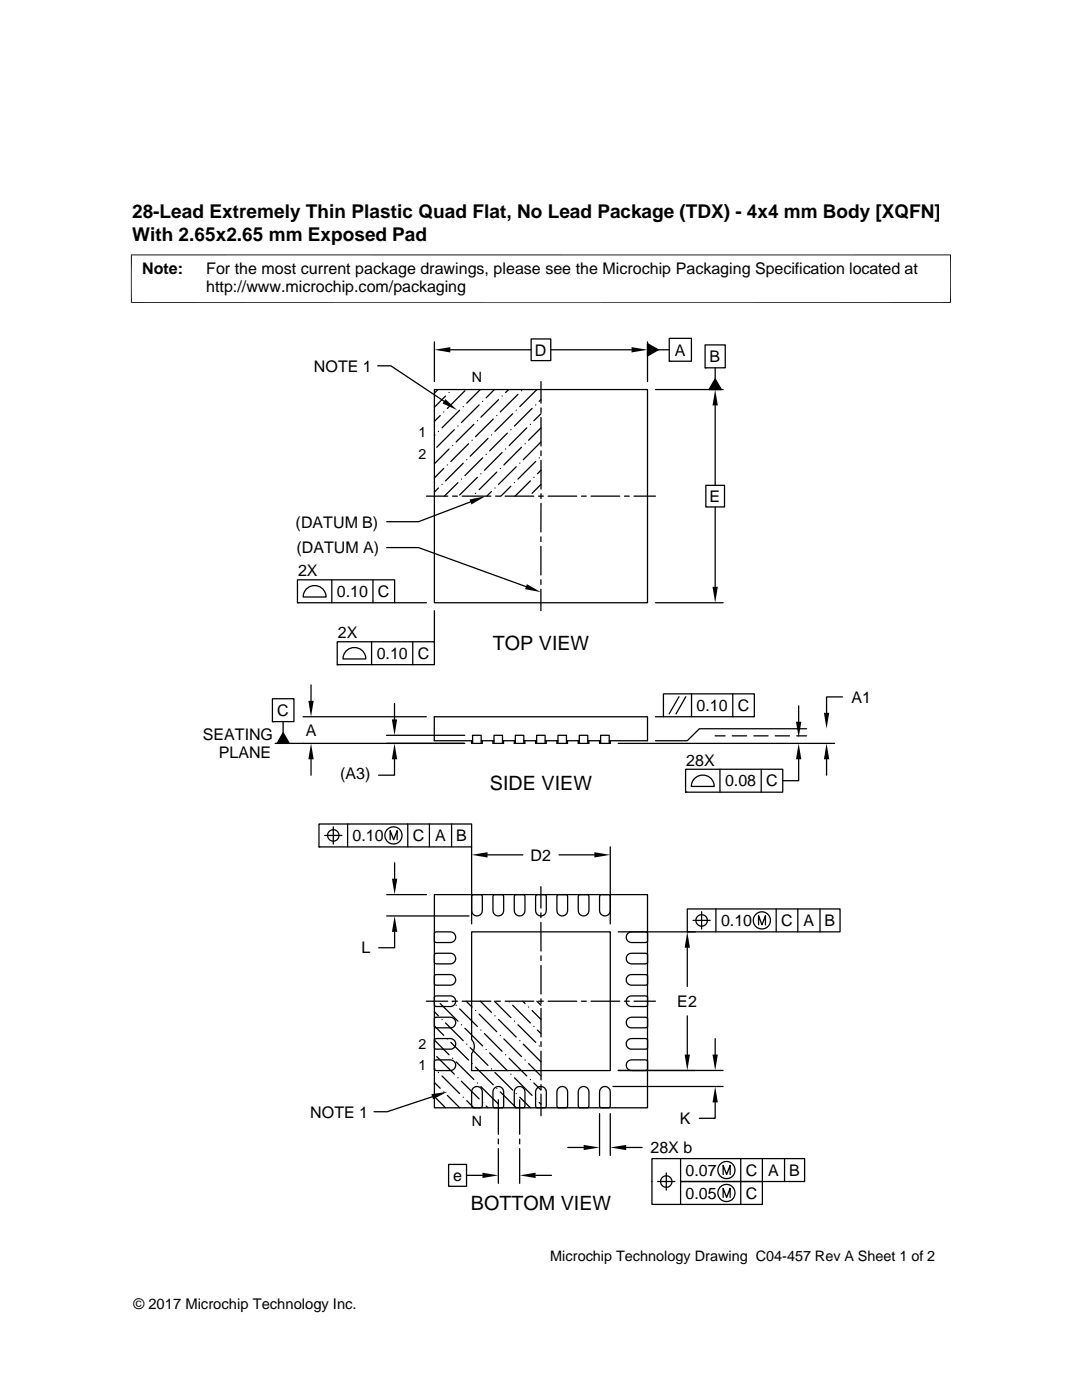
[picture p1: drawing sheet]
<svg xmlns="http://www.w3.org/2000/svg" width="216mm" height="279mm" viewBox="0 0 216 279" stroke-linecap="round" stroke-linejoin="round" font-family="sans-serif">
<g fill="none" stroke="#000" stroke-width=".25">
<path d="M75.4 73h2.6l10.6 7.1M86.7 77.7h42.5v42.6h-42.5zM86.7 68.2v8M87.4 77.7l-.7 .8M88.9 79l-2.2 2.3M89.6 78.3h.1M89.9 69.8h16.1M92.8 78l-3.5 3.5M95.8 77.7l-2.7 2.8M98.7 77.7l-1.7 1.7M99.5 79.8l-3.6 3.5M100.2 79h.1"/>
<path d="M101.5 77.7l-.6 .6M103.4 78.7l-3.6 3.5M104.1 78h.1M106 67.6h3.9v4.4h-3.9zM107.1 77.7l-3.4 3.5M107.9 76.2v4.3M108 79.8l-.4 .3M109.9 69.8h16.1M129.2 68.6l2.1 1.2-2.1 1.2zM129.2 68.2v8M130.8 77.7h13.5M131.3 69.8h2.2"/>
<path d="M133.5 67.5h4.5v4.6h-4.5zM133.5 72.1h.1M140.7 68.8h4v4.6h-4zM140.7 73.4h.1M142.7 75.6l1.2 2.1h-2.4zM142.7 73.4v2.2M85.1 99h4.3M86.8 86.8l-.1 .1M87.5 86.1h.1M87.5 97.4l-.8 .8M87.8 82.9l-1.1 1.2M88.2 96.7h.1"/>
<path d="M88.5 82.2h.1M88.5 93.5l-1.8 1.9M89.3 92.8h.1M89.6 89.6l-2.9 3M90.3 88.9h.1M90.3 99h1M90.7 85.7l-3.6 3.6M91.4 85h.1M91.4 96.3l-2.7 2.7M91.7 81.9l-3.5 3.5M92.1 95.6h.1M92.2 99h5.7"/>
<path d="M92.4 81.2h.1M92.4 92.4l-3.5 3.6M93.1 91.7h.1M93.5 88.6l-3.5 3.5M94.2 87.9h.1M94.6 84.7l-3.6 3.5M94.9 98.4h.1M95.2 84h.1M95.3 95.3l-3.6 3.5M95.6 80.8l-3.5 3.5M95.9 94.6h.1M96.3 80.1h.1"/>
<path d="M96.3 91.4l-3.5 3.5M97 90.7h.1M97.4 87.5l-3.6 3.5M98.1 86.8h.1M98.1 98.1l-1 .9M98.4 83.6l-3.5 3.5M98.8 97.4h.1M98.9 99h.9M99.1 82.9h.1M99.1 94.2l-3.5 3.5M99.8 93.5h.1M100.2 90.3l-3.5 3.6"/>
<path d="M100.8 99h5.7M100.9 89.6h.1M101.2 86.4l-3.5 3.6M101.9 85.7h.1M101.9 97l-2 2M102.3 82.6l-3.5 3.5M102.7 96.3h.1M103 81.9h.1M103 93.2l-3.5 3.5M103.7 92.4h.1M104.1 89.3l-3.6 3.5M104.8 88.6h.1"/>
<path d="M105.1 85.4l-3.5 3.5M105.8 84.7h.1M105.8 96l-3 3M106.2 81.5l-3.5 3.5M106.5 95.3h.1M106.9 80.8h.1M106.9 92.1l-3.5 3.5M107.5 99h.9M107.6 91.4h.1M107.9 81.4v1M107.9 83.3v5.7M107.9 90v.9"/>
<path d="M107.9 91.9v5.7M107.9 98.6v.9M108 82.6l-1.5 1.4M108 85.4l-2.5 2.5M108 88.2l-3.6 3.5M108 93.9l-.8 .7M108 96.7l-1.8 1.7M109.4 99h5.7M116 99h1M117.9 99h5.8M124.6 99h1M126.5 99h4.3"/>
<path d="M140.8 96.9h3.8v4.3h-3.8zM142.7 80.9v16M59.4 115.7h19.3v4.6h-19.3zM61.3 117.4a2.29 2.29 0 0 1 2.4-.3 2.29 2.29 0 0 1 1.4 2h-4.6l.3-1.1zM66.2 115.7v4.6M74.4 115.7v4.6M77.2 109.3h6.3l21.5 7.8M93.9 100.2l-10.4 3.9h-6.3M107.9 107.1v1M107.9 109v5.7M107.9 115.7v.9M107.9 117.6v4.3"/>
<path d="M107.9 100.5v5.7M142.7 101.2v15.9M54.4 139.4h4.3v4.6h-4.3zM59.4 120.3h.1M62.1 136.7v3.2M67.3 128.1h19.4v4.6h-19.4zM67.3 132.7h.1M69.2 129.8a2.29 2.29 0 0 1 2.5-.4 2.29 2.29 0 0 1 1.3 2.1h-4.6l.4-1.2zM74.1 128.1v4.6M78.7 120.3h6.4M82.4 128.1v4.6M86.7 121.9v6.2"/>
<path d="M130.8 120.3h13.5M132.4 138.5h18.1v4.5h-18.1zM135.5 139l-2 3.5M136.8 139l-1.9 3.5M138 138.5v4.5M146.2 138.5v4.5M168.1 139.1h-3.2v3.2M54.4 144h.1M56.5 144v2.2M56.5 146.2l1.2 2.2h-2.4zM60.5 143h24.6M62.1 151.5v3.2"/>
<path d="M77.1 146.7h15.6M78.7 151.5v3.2h-3.2M78.7 140.4v3.2M92.7 148.4h-37.8M94.1 147.8v.6h2.1v-.6M94.3 148.4v-1.7h1.7v1.7M94.3 147.8h-7.6v-4.8h42.5v4.8h-7.6M96 147.8h2.6M98.4 147.8v.6h2.1v-.6M98.6 148.4v-1.7h1.7v1.7M100.3 147.8h2.5M102.6 147.8v.6h2.1v-.6"/>
<path d="M102.8 148.4v-1.7h1.7v1.7M104.5 147.8h2.6M106.9 147.8v.6h2.1v-.6M107.1 148.4v-1.7h1.7v1.7M108.8 147.8h2.5M111.1 147.8v.6h2.1v-.6M111.3 148.4v-1.7h1.7v1.7M113 147.8h2.6M115.4 147.8v.6h2.1v-.6M115.6 148.4v-1.7h1.7v1.7M117.3 147.8h2.5M119.6 147.8v.6h2.2v-.6"/>
<path d="M119.8 148.4v-1.7h1.8v1.7M123.4 148.4h43.1M130.8 143h1.6M136.8 153.5h19.4v4.6h-19.4zM136.8 158.1h.1M138.7 155.2a2.29 2.29 0 0 1 2.5-.3 2.29 2.29 0 0 1 1.3 2.1h-4.6l.4-1.2zM142.7 146.9h2M143.7 153.5v4.6M146.1 146.9h2.9M150.4 146.9h2.9M151.9 153.5v4.6M154.7 146.9h2.8"/>
<path d="M159 146.9h2M159.4 151.5v4.3h-3.2M159.4 140.9v3.1M161 145.4h-21.4l-2.5 2.4h-6.3M164.9 151.5v3.2M63.6 164.4h30.5v4.6h-30.5zM63.6 169h.1M64.8 166.7h3.4M66.5 165v3.4M69.4 164.4v4.6M77.2 178.5h7.9M77.9 167.6v-1.8l.6 1.8 .7-1.8v1.8"/>
<path d="M78.7 172.2v3.2M81.4 164.4v4.6M85.7 164.4v4.6M86.7 178.5h42.5v42.6h-42.5zM90.1 164.4v4.6M94.1 169v15.4M94.3 178.5h1.7l.2 .2v3a1.07 1.07 0 0 1-1 1.1 1.07 1.07 0 0 1-1.1-1.1v-2.7zM97.3 170.6h7M98.6 178.5h1.7l.1 .2 .1 3a1.07 1.07 0 0 1-1.1 1.1 1.07 1.07 0 0 1-1-1.1v-2.7zM102.8 178.5h1.7l.2 .2 .1 3a1.07 1.07 0 0 1-1.1 1.1 1.07 1.07 0 0 1-1.1-1.1v-2.7zM107.1 178.5h1.7l.1 .2 .1 3a1.07 1.07 0 0 1-1.1 1.1 1.07 1.07 0 0 1-1-1.1v-2.7zM107.9 177v4.2"/>
<path d="M111.3 178.5h1.8l.1 .2 .1 3a1.07 1.07 0 0 1-1.1 1.1 1.07 1.07 0 0 1-1.1-1.1v-2.7zM111.5 170.6h7.1M115.6 178.5h1.7l.2 .2v3a1.07 1.07 0 0 1-1.1 1.1 1.07 1.07 0 0 1-1-1.1v-2.7zM119.8 178.5h1.8l.1 .2 .1 3a1.07 1.07 0 0 1-1.1 1.1 1.07 1.07 0 0 1-1.1-1.1v-2.7zM121.8 169v15.4M77.2 182.8h16.4M78.7 186v3.1h-3.1M85.1 199.8h4.3M86.7 186.2l.4-.2h2.8a1.07 1.07 0 0 1 1 1 1.07 1.07 0 0 1-1 1.1l-3.1-.1-.1-.1zM86.8 190.3l3.1-.1a1.06 1.06 0 0 1 1 1.1 1.06 1.06 0 0 1-1 1.1l-3.1-.1-.1-.1v-1.7zM86.8 194.5h3.1a1.06 1.06 0 0 1 1 1.1 1.06 1.06 0 0 1-1 1h-3.1l-.1-.2v-1.7zM86.8 198.8h3.1a1.06 1.06 0 0 1 1 1 1.06 1.06 0 0 1-1 1.1l-3.1-.1-.1-.1v-1.7z"/>
<path d="M90.2 199.8l.1 .1M90.3 199.8h1M92.2 199.8h5.7M93 199.8l1.2 1.2M94.1 186h27.7v27.7h-27.7v-3.4a2.1 2.1 0 0 0 0-2.8zM95.8 199.8l2.3 2.2M98.7 199.8l3.2 3.3M98.9 199.8h.9M100.8 199.8h5.7M101.6 199.9h.1M104.3 199.8l.5 .5M107.1 199.8l.8 .8"/>
<path d="M107.5 199.8h.9M107.9 184.1v5.7M107.9 182.2v.9M107.9 190.8v.9M107.9 192.7v5.7M107.9 199.3v1M109.4 199.8h5.7M116 199.8h1M117.9 199.8h5.8M123.4 186h15.3M124.6 199.8h1M125.2 199.2l.2-.3 .6-.1h2.8l.4 .2v1.7l-.2 .1-3 .1a1.06 1.06 0 0 1-.9-.6 1.06 1.06 0 0 1 .1-1.1z"/>
<path d="M125.2 194.9l.2-.2 .6-.2h2.8l.4 .2v1.7l-.2 .2h-3a1.06 1.06 0 0 1-.9-.6 1.06 1.06 0 0 1 .1-1.1zM125.2 190.6l.2-.2 .6-.2h2.8l.4 .3v1.7l-.2 .1-3 .1a1.06 1.06 0 0 1-.9-.6 1.06 1.06 0 0 1 .1-1.2zM125.2 186.4l.8-.4h2.8l.4 .2v1.7l-.2 .1-3 .1a1.06 1.06 0 0 1-.9-.6 1.06 1.06 0 0 1 .1-1.1zM126.5 199.8h4.3M137.1 181.4h30.5v4.6h-30.5zM137.1 186h.1M137.1 189.1v7.8M138.3 183.7h3.4M140 182v3.4M142.9 181.4v4.6M151.4 184.6v-1.8l.6 1.8 .7-1.8v1.8M154.9 181.4v4.6"/>
<path d="M159.2 181.4v4.6M163.6 181.4v4.6M86.3 218.9l-9 3h-2.7M86.7 207.5l.4-.2h2.8a1.06 1.06 0 0 1 1 1 1.06 1.06 0 0 1-1 1.1l-3.1-.1-.1-.1zM86.7 211.7l.4-.2h2.8a1.07 1.07 0 0 1 1 1.1 1.07 1.07 0 0 1-1 1.1l-3.1-.1-.1-.2zM86.7 201.9l.8 .8M86.7 204.7l1.8 1.9M86.7 207.6l2.9 2.9M86.7 218.8l2.2 2.3M86.7 213.2l.1 .1M86.7 216l1.1 1.2M86.8 203.1l3.1-.1a1.06 1.06 0 0 1 1 1.1 1.06 1.06 0 0 1-1 1h-3.1l-.1-.2v-1.7z"/>
<path d="M87.1 210.9l3.6 3.5M87.5 214h.1M87.8 200.3l3.6 3.5M88.2 203.5h.1M88.2 214.7l3.5 3.5M88.5 217.9h.1M88.9 204.2l3.5 3.5M89.3 207.3h.1M89.3 218.6l2.4 2.5M90 208l3.5 3.6M90.3 211.2h.1M91 200.6h.1"/>
<path d="M91 211.9l3.6 3.5M91.4 215.1h.1M91.7 201.3l3.6 3.6M92.1 204.5h.1M92.1 215.8l3.5 3.5M92.4 219h.1M92.8 205.2l3.5 3.5M93.1 208.4h.1M93.1 219.7l1.5 1.4M93.8 209.1l3.6 3.5M94.2 212.3h.1M94.4 217.1a1.07 1.07 0 0 1 1.2-.2 1.07 1.07 0 0 1 .6 1v3l-.2 .2h-1.7l-.2-.4v-2.8z"/>
<path d="M94.9 201.7h.1M94.9 213l3.5 3.5M95.3 216.1h.1M95.6 202.4l3.5 3.5M95.9 205.6h.1M95.9 216.9l3.6 3.5M96.7 206.3l3.5 3.5M97 209.4h.1M97.7 210.1l3.5 3.6M98.1 213.3h.1M98.7 217.1a1.07 1.07 0 0 1 1.1-.2 1.07 1.07 0 0 1 .7 1l-.1 3-.1 .2h-1.7l-.2-.4v-2.8zM98.8 202.7h.1"/>
<path d="M98.8 214l3.5 3.6M99.1 217.2h.1M99.4 219.5v6.9M99.5 203.5l3.5 3.5M99.8 206.6h.1M99.8 217.9l3.2 3.2M100.5 207.3l3.6 3.6M100.9 210.5h.1M101.6 211.2l3.5 3.5M101.9 214.4h.1M102.3 200.6l3.5 3.6M102.7 203.8h.1"/>
<path d="M102.7 215.1l3.5 3.5M102.9 217.1a1.07 1.07 0 0 1 1.2-.2 1.07 1.07 0 0 1 .7 1l-.1 3-.2 .2h-1.7l-.2-.4v-2.8zM103 218.2h.1M103.4 204.5l3.5 3.5M103.7 219.5v6.9M103.7 207.7h.1M103.7 219l2.1 2.1M104.4 208.4l3.5 3.5M104.8 211.6h.1M105.5 201h.1M105.5 212.3l2.5 2.4M105.8 215.4h.1"/>
<path d="M106.2 201.7l1.7 1.8M106.5 204.9h.1M106.5 216.1l1.5 1.5M106.9 219.3h.1M107.2 217.1a1.07 1.07 0 0 1 1.2-.2 1.07 1.07 0 0 1 .6 1l-.1 3-.1 .2h-1.7l-.2-.4v-2.8zM107.2 205.6l.7 .7M107.6 208.7h.1M107.9 201.2v5.7M107.9 207.9v1M107.9 209.8v5.7M107.9 216.5v.9M107.9 218.4v4.3"/>
<path d="M111.4 217.1a1.07 1.07 0 0 1 1.2-.2 1.07 1.07 0 0 1 .7 1l-.1 3-.1 .2h-1.8l-.2-.4v-2.8zM115.7 217.1a1.07 1.07 0 0 1 1.2-.2 1.07 1.07 0 0 1 .6 1v3l-.2 .2h-1.7l-.2-.4v-2.8zM120 217.1a1.07 1.07 0 0 1 1.1-.2 1.07 1.07 0 0 1 .7 1l-.1 3-.1 .2h-1.8l-.2-.4v-2.8zM122.3 216.8h22M123.4 213.6h20.9M125.2 211.9l.8-.4h2.8l.4 .2v1.7l-.2 .2-3 .1a1.08 1.08 0 0 1-.9-.6 1.08 1.08 0 0 1 .1-1.2zM125.2 207.7l.8-.4h2.8l.4 .2v1.7l-.2 .1-3 .1a1.06 1.06 0 0 1-.9-.6 1.06 1.06 0 0 1 .1-1.1zM125.2 203.4l.8-.4h2.8l.4 .2v1.7l-.2 .2h-3a1.06 1.06 0 0 1-.9-.6 1.06 1.06 0 0 1 .1-1.1zM137.1 202.7v7.8M142.7 207.3v3.2M89.5 232.4h3.6v4.3h-3.6zM93.1 234.6h3.2"/>
<path d="M96.3 220h.1M97 220.7l.4 .4M99.4 227.3v1M99.4 229.2v7M100.2 221.1h.1M103.7 227.3v1M103.7 229.2v7M106.9 234.6h3.1M107.6 220l.4 .4M113.3 229h3.2M119.6 222.2v8.4M121.8 222.2v8.4"/>
<path d="M124.9 229h3.2M131.2 235.8h3.5M132.9 234.1v3.4M135.8 231.2v4.6h16.3v4.6h-22v-9.2h30.4v4.6h-24.7v4.6M142.7 220v3.2h-3.2M144.3 234.4v-1.8l.7 1.8 .7-1.8v1.8M144.3 239v-1.8l.7 1.8 .7-1.8v1.8M147.8 231.2v9.2M152.1 231.2v4.6M156.5 231.2v4.6"/>
<circle cx="66.5" cy="166.7" r="1.14"/>
<circle cx="78.5" cy="166.7" r="1.71"/>
<circle cx="140" cy="183.7" r="1.14"/>
<circle cx="152" cy="183.7" r="1.71"/>
<circle cx="132.9" cy="235.8" r="1.14"/>
<circle cx="144.9" cy="238.1" r="1.71"/>
<circle cx="144.9" cy="233.5" r="1.71"/>
</g>
<g fill="#000">
<path d="M88.9 79.7l2.3 2.2-2.9-1.4zM86.7 69.8l3.2-.5v1zM126 69.3l3.2 .5-3.2 .5zM129.2 68.6l2.1 1.2-2.1 1.2zM142.7 75.6l1.2 2.1h-2.4zM142.7 77.7l.5 3.2h-1zM93.7 99.7l3.2-.7-2.8 1.7zM105.1 116.6l2.8 1.6-3.1-.6zM142.2 117.1h1l-.5 3.2zM61.5 139.9h1.1l-.5 3.1zM56.5 146.2l1.2 2.2h-2.4zM62.1 148.4l.5 3.1h-1.1z"/>
<path d="M78.2 143.6h1l-.5 3.1zM78.7 148.4l.5 3.1h-1zM159.4 148.4l.5 3.1h-1.1zM158.8 144h1.1l-.5 3.2zM164.9 148.4l.6 3.1h-1.1zM164.4 142.3h1.1l-.6 3.1zM78.2 175.4h1.1l-.6 3.1zM94.1 170.6l3.2-.5v1zM118.6 170.1l3.2 .5-3.2 .5zM78.7 182.8l.6 3.2h-1.1zM137.1 186l.6 3.1h-1.1zM86.1 218.4l3.2-.5-2.9 1.5z"/>
<path d="M136.6 210.5h1.1l-.6 3.1zM142.2 210.5h1l-.5 3.1zM96.3 234l3.1 .6-3.1 .5zM103.7 234.6l3.2-.6v1.1zM116.5 228.5l3.1 .5-3.1 .5zM121.8 229l3.1-.5v1zM142.7 216.8l.5 3.2h-1z"/>
</g>
<path d="M26.1 50.9h163.7M26.2 50.8v9.7M189.7 50.8v9.7M26.1 60.4h163.7" fill="none" stroke="#000" stroke-width=".2"/>
<g font-size="3.9">
<text x="98.3" y="129.6">TOP VIEW</text>
<text x="97.8" y="157.7">SIDE VIEW</text>
<text x="93.9" y="241.5">BOTTOM VIEW</text>
</g>
<g font-size="3.8">
<text x="26.4" y="43.5">28-Lead Extremely Thin Plastic Quad Flat, No Lead Package (TDX) - 4x4 mm Body [XQFN]</text>
<text x="26.4" y="48">With 2.65x2.65 mm Exposed Pad</text>
</g>
<g font-size="3.2">
<text x="28.4" y="54.6">Note:</text>
<text x="41.1" y="58.3">http://www.microchip.com/packaging</text>
<text x="41.1" y="54.6">For the most current package drawings, please see the Microchip Packaging Specification located at</text>
<text x="106.7" y="71">D</text>
<text x="134.7" y="71">A</text>
<text x="62.7" y="74.2">NOTE 1</text>
<text x="141.6" y="72.3">B</text>
<text x="141.6" y="100.2">E</text>
<text x="59" y="105.3">(DATUM B)</text>
<text x="59.1" y="110.4">(DATUM A)</text>
<text x="59.5" y="114.9">2X</text>
<text x="67.2" y="119.1">0.10</text>
<text x="75.4" y="119.1">C</text>
<text x="67.4" y="127.3">2X</text>
<text x="75.2" y="131.5">0.10</text>
<text x="83.4" y="131.5">C</text>
<text x="55.3" y="142.9">C</text>
<text x="139" y="141.9">0.10</text>
<text x="147.2" y="141.9">C</text>
<text x="169.9" y="140.2">A1</text>
<text x="40.4" y="147.7">SEATING</text>
<text x="61" y="146.9">A</text>
<text x="43.6" y="151.3">PLANE</text>
<text x="67.9" y="155.5">(A3)</text>
<text x="136.9" y="152.8">28X</text>
<text x="144.7" y="157">0.08</text>
<text x="152.9" y="157">C</text>
<text x="70.4" y="167.9">0.10</text>
<text x="82.4" y="167.9">C</text>
<text x="86.8" y="167.9">A</text>
<text x="91" y="167.9">B</text>
<text x="105.9" y="171.7">D2</text>
<text x="143.9" y="184.8">0.10</text>
<text x="155.9" y="184.8">C</text>
<text x="160.3" y="184.8">A</text>
<text x="164.5" y="184.8">B</text>
<text x="72.1" y="190.3">L</text>
<text x="135.1" y="201">E2</text>
<text x="61.9" y="223">NOTE 1</text>
<text x="135.6" y="224.3">K</text>
<text x="129.8" y="230.1">28X b</text>
<text x="90.4" y="235.7">e</text>
<text x="136.8" y="234.7">0.07</text>
<text x="136.8" y="239.2">0.05</text>
<text x="148.8" y="234.7">C</text>
<text x="148.8" y="239.2">C</text>
<text x="153.3" y="234.7">A</text>
<text x="157.5" y="234.7">B</text>
</g>
<g font-size="2.9">
<text x="109.8" y="251.7">Microchip Technology Drawing C04-457 Rev A Sheet 1 of 2</text>
<text x="26.6" y="261.3">© 2017 Microchip Technology Inc.</text>
</g>
<g font-size="2.8">
<text x="94.1" y="76.2">N</text>
<text x="83.5" y="87.3">1</text>
<text x="83.5" y="91.5">2</text>
<text x="83.5" y="209.3">2</text>
<text x="83.5" y="213.6">1</text>
<text x="94.1" y="224.7">N</text>
</g>
</svg>
